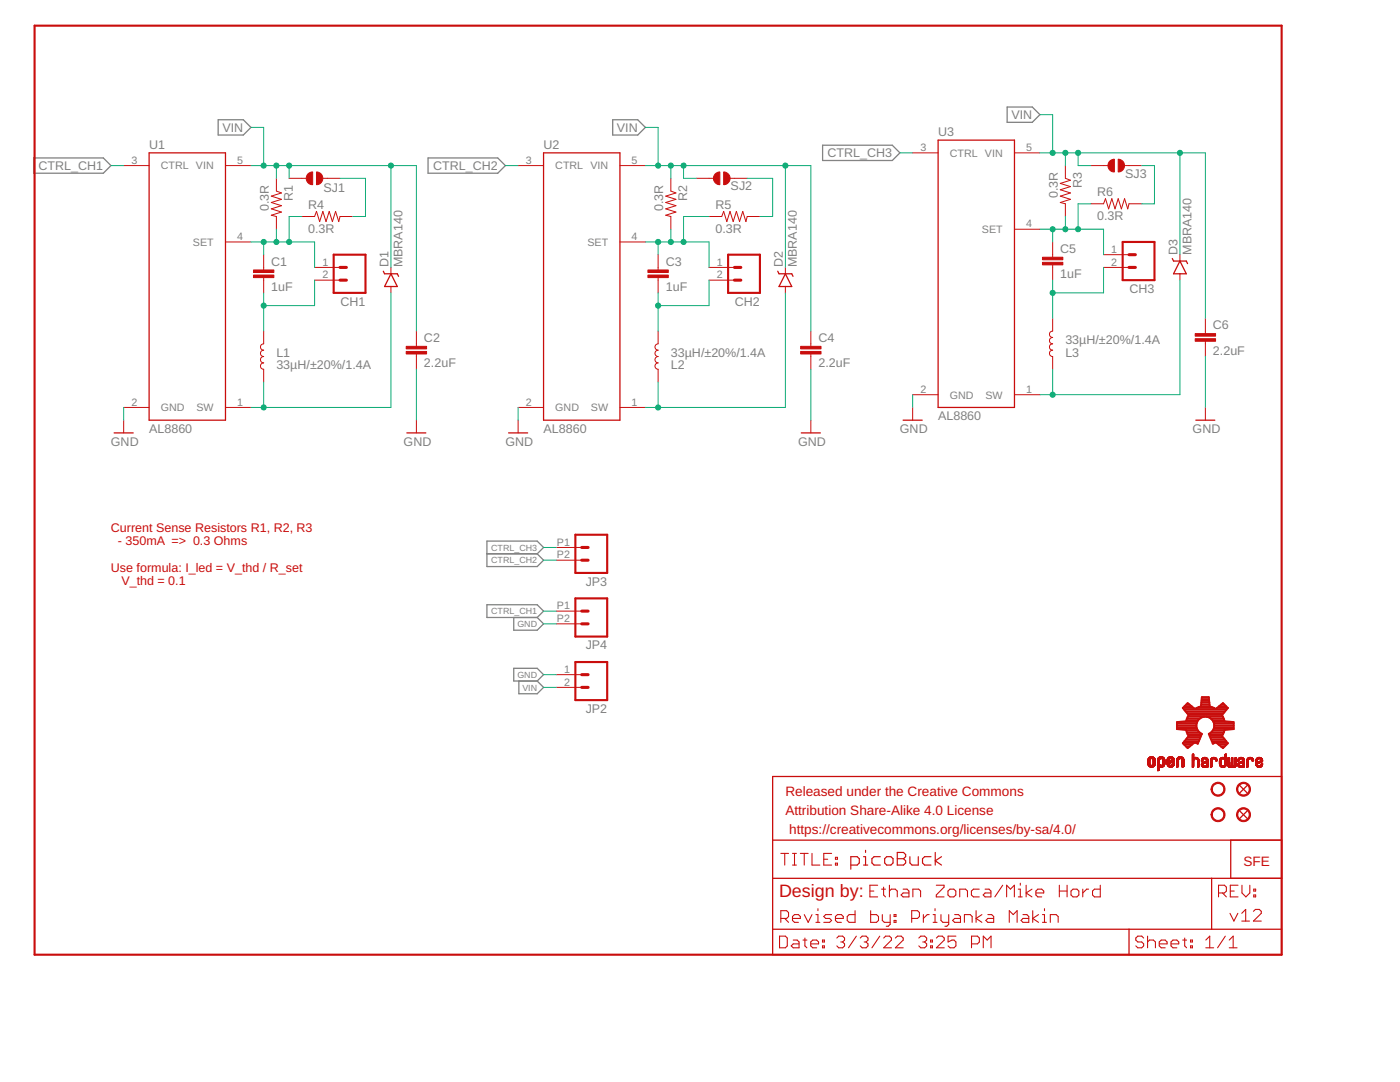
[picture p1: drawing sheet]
<svg xmlns="http://www.w3.org/2000/svg" width="279mm" height="216mm" viewBox="0 0 279 216" stroke-linecap="round" stroke-linejoin="round" font-family="sans-serif">
<path d="M6.7 31.5h13.9l1.5 1.5-1.5 1.6h-13.9zM43.5 23.9h5.1l1.5 1.5-1.5 1.5h-5.1zM85.4 31.5h13.9l1.6 1.5-1.6 1.6h-13.9zM122.3 23.9h5l1.5 1.5-1.5 1.5h-5zM164.2 29h13.9l1.5 1.5-1.5 1.5h-13.9zM201 21.4h5l1.5 1.5-1.5 1.5h-5zM97.2 108h10l1.3 1.2-1.3 1.3 1.3 1.3-1.3 1.3h-10zM97.2 110.5h10M97.2 120.7h10l1.3 1.2-1.3 1.3h-10zM102.5 133.3h4.7l1.3 1.3-1.3 1.3h-4.7zM102.5 123.2v2.6h4.7l1.3-1.3-1.3-1.3M103.5 135.9v2.5h3.7l1.3-1.2-1.3-1.3" fill="none" stroke="#808080" stroke-width=".25"/>
<g fill="none" stroke="#c90d0c" stroke-width=".21">
<path d="M155.8 170.3h1.6M156.6 170.3v2.3M158.2 170.3h.7M158.2 172.6h.7M158.6 170.3v2.3M159.7 170.3h1.6M160.5 170.3v2.3M162.1 170.3v2.3h1.5M164.4 171.4h.8M166 170.3h-1.6v2.3h1.6M166.7 171.1h.4v.3h-.4zM166.7 172.2h.4v.4h-.4z"/>
<path d="M173.6 177.8h.8M175.2 176.6h-1.6v2.4h1.6M175.9 177.4h.8M176.3 177v1.6l.4 .4M177.5 177.8l.4-.4h.8l.4 .4v1.2M177.5 176.6v2.4M180.2 177.4h.8l.4 .4v1.2h-1.2l-.4-.4 .4-.4h1.2M182.2 179v-1.6h1.1l.4 .4v1.2M186.9 176.6h1.5v.4l-1.5 1.6v.4h1.5M189.2 177.8l.4-.4h.8l.4 .4v.8l-.4 .4h-.8l-.4-.4zM191.5 179v-1.6h1.2l.4 .4v1.2M195.4 177.4h-1.1l-.4 .4v.8l.4 .4h1.1"/>
<path d="M196.6 177.4h.8l.4 .4v1.2h-1.2l-.4-.4 .4-.4h1.2M200.1 176.6l-1.6 2.4M200.9 179v-2.4l.8 .8 .7-.8v2.4M203.2 179h.8M203.2 177.4h.4v1.6M203.6 176.2v.4M204.8 176.6v2.4M206 177.4l-1.2 .8 1.2 .8M206.7 178.2h1.6v-.4l-.4-.4h-.8l-.4 .4v.8l.4 .4h.8M211.4 177.8h1.6M211.4 176.6v2.4M213 176.6v2.4"/>
<path d="M213.7 177.8l.4-.4h.8l.4 .4v.8l-.4 .4h-.8l-.4-.4zM216.1 177.4v1.6M217.3 177.4h-.4l-.8 .8M219.6 176.6v2.4h-1.2l-.4-.4v-.8l.4-.4h1.2M243.2 178.2h1.2l.4-.4v-.8l-.4-.4h-1.2v2.4M244 178.2l.8 .8M245.5 177.8h.8M247.1 176.6h-1.6v2.4h1.6M247.9 176.6v1.6l.7 .8 .8-.8v-1.6M250.2 178.6h.4v.4h-.4zM250.2 177.4h.4v.4h-.4zM155.6 186.8h1.1l.4 .4v1.5l-.4 .4h-1.1z"/>
<path d="M155.8 183.3h1.2l.4-.4v-.8l-.4-.4h-1.2v2.3M156.6 183.3l.8 .7M158.2 183.3h1.5v-.4l-.4-.4h-.7l-.4 .4v.8l.4 .3h.7M158.3 187.6h.8l.4 .4v1.1h-1.2l-.4-.4 .4-.4h1.2M160.3 187.6h.7M160.5 182.5l.8 1.5 .8-1.5M160.6 187.2v1.5l.4 .4M161.8 188.3h1.6v-.3l-.4-.4h-.8l-.4 .4v.7l.4 .4h.8M162.8 184h.8M162.8 182.5h.4v1.5M163.2 181.3v.4M164.1 188.7h.4v.4h-.4z"/>
<path d="M164.1 187.6h.4v.4h-.4zM166 182.5h-1.2l-.4 .4 .4 .4h.8l.4 .4-.4 .3h-1.2M166.7 183.3h1.6v-.4l-.4-.4h-.8l-.4 .4v.8l.4 .3h.8M167 187.2l.4-.4h.8l.4 .4v.4l-.4 .4M167.8 188h.4M168.2 188l.4 .3v.4l-.4 .4h-.8l-.4-.4M170.6 181.7v2.3h-1.1l-.4-.3v-.8l.4-.4h1.1M170.9 186.8l-1.6 2.3M171.7 187.2l.4-.4h.7l.4 .4v.4l-.4 .4M172.5 188h.3M172.8 188l.4 .3v.4l-.4 .4h-.7l-.4-.4M173.8 181.7v2.3h1.1l.4-.3v-.8l-.4-.4h-1.1"/>
<path d="M175.6 186.8l-1.6 2.3M176.1 182.5v1.2l.4 .3h1.2M176.4 187.2l.3-.4h.8l.4 .4v.4l-1.5 1.5h1.5M177.7 182.5v1.9l-.4 .4h-.4M178.4 183.7h.4v.3h-.4zM178.4 182.5h.4v.4h-.4zM178.7 187.2l.4-.4h.8l.4 .4v.4l-1.6 1.5h1.6M181.9 183.3h1.2l.4-.4v-.8l-.4-.4h-1.2v2.3M183.4 187.2l.4-.4h.7l.4 .4v.4l-.4 .4M184.1 188h.4M184.3 182.5v1.5M184.5 188l.4 .3v.4l-.4 .4h-.7l-.4-.4"/>
<path d="M185.4 182.5h-.3l-.8 .8M185.7 188.7h.4v.4h-.4zM185.7 187.6h.4v.4h-.4zM186.2 184h.8M186.2 182.5h.4v1.5M186.6 181.3v.4M186.9 187.2l.4-.4h.7l.4 .4v.4l-1.5 1.5h1.5M187.8 182.5v1.2l.4 .3h1.1M189.3 182.5v1.9l-.3 .4h-.4M190.5 182.5h.8l.4 .4v1.1h-1.2l-.4-.3 .4-.4h1.2M190.8 186.8h-1.6v1.2l.8-.4h.4l.4 .4v.7l-.4 .4h-.8l-.4-.4M192.5 184v-1.5h1.1l.4 .4v1.1"/>
<path d="M193.9 188.3h1.2l.4-.3v-.8l-.4-.4h-1.2v2.3M194.8 181.7v2.3M196 182.5l-1.2 .8 1.2 .7M196.2 189.1v-2.3l.8 .8 .8-.8v2.3M197.1 182.5h.8l.4 .4v1.1h-1.2l-.4-.3 .4-.4h1.2M201.4 184v-2.3l.8 .8 .8-.8v2.3M204.2 182.5h.7l.4 .4v1.1h-1.1l-.4-.3 .4-.4h1.1M206.1 181.7v2.3M207.3 182.5l-1.2 .8 1.2 .7M208 184h.8M208 182.5h.4v1.5M208.4 181.3v.4"/>
<path d="M209.6 184v-1.5h1.2l.4 .4v1.1M228.2 187.2l-.3-.4h-.8l-.4 .4v.4l.4 .4h.8l.3 .3v.4l-.3 .4h-.8l-.4-.4M229 188l.4-.4h.8l.4 .4v1.1M229 186.8v2.3M231.4 188.3h1.5v-.3l-.4-.4h-.7l-.4 .4v.7l.4 .4h.7M233.7 188.3h1.5v-.3l-.3-.4h-.8l-.4 .4v.7l.4 .4h.8M236 187.6h.8M236.4 187.2v1.5l.4 .4M237.6 188.7h.4v.4h-.4zM237.6 187.6h.4v.4h-.4zM240.6 189.1h1.6M240.6 187.6l.8-.8v2.3"/>
<path d="M244.5 186.8l-1.5 2.3M245.3 189.1h1.6M245.3 187.6l.8-.8v2.3M245.5 182.2l.8 1.6 .7-1.6M247.8 182.2l.8-.7v2.3M247.8 183.8h1.6M250.1 181.8l.4-.3h.8l.4 .3v.4l-1.6 1.6h1.6"/>
</g>
<g fill="none" stroke="#c90d0c" stroke-width=".25">
<path d="M29.8 30.5h15.2v53.3h-15.2zM108.5 30.5h15.2v53.3h-15.2zM187.2 28h15.3v53.3h-15.3zM76.5 54.1l.3 .5h2.5l.2 .5M78 54.6l1.3 2.6h-2.5zM155.2 54.1l.3 .5h2.5l.3 .5M156.7 54.6l1.3 2.6h-2.5zM234 51.6l.2 .5h2.5l.3 .5M235.5 52.1l1.2 2.5h-2.5zM22.8 86.4h3.8M81.2 86.4h3.8M101.5 86.4h3.8"/>
<path d="M159.9 86.4h3.8M180.2 83.8h3.8M238.7 83.8h3.7M154.2 154.9h101.6v35.6h-101.6zM247.4 156.7l1.5 1.5M248.9 156.7l-1.5 1.5M154.2 175.3h101.6M154.2 167.6h101.6M241.8 175.3v10.1M245.6 167.6v7.7M247.4 161.8l1.5 1.5M248.9 161.8l-1.5 1.5"/>
<path d="M154.2 185.4h101.6M225.3 185.4v5.1"/>
</g>
<g fill="none" stroke="#c90d0c" stroke-width=".2">
<path d="M24.7 33h5.1M45 33h5.1M55.2 35.6v2.5l1 .4-2.1 .6 2.1 .7-2.1 .6 2.1 .6-2.1 .7 2.1 .6-2.1 .6 1.1 .3v2.5M57.7 35.6h3.4M64.4 35.6h3.5M103.4 33h5.1M123.7 33h5.1M133.9 35.6v2.5l1 .4-2 .6 2 .7-2 .6 2 .6-2 .7 2 .6-2 .6 1 .3v2.5M139 35.6h3.4M145.7 35.6h3.4M182.1 30.5h5.1M202.5 30.5h5"/>
<path d="M212.6 33v2.6l1 .4-2 .6 2 .6-2 .7 2 .6-2 .6 2 .7-2 .6 1 .3v2.5M217.7 33h3.4M224.4 33h3.5M45 48.3h5.1M52.6 50.8v3.1M52.6 55.4v3M60.2 43.2h2.6l.4-1 .6 2 .6-2 .7 2 .6-2 .6 2 .7-2 .6 2 .3-1h2.5M62.8 53.4h5.1M62.8 55.9h5.1M78 53.4v1.2M78 57.2v1.2M123.7 48.3h5.1"/>
<path d="M131.3 50.8v3.1M131.3 55.4v3M141.5 53.4h5.1M141.5 55.9h5.1M141.5 43.2h2.5l.4-1 .7 2 .6-2 .6 2 .7-2 .6 2 .6-2 .7 2 .2-1h2.6M156.7 53.4v1.2M156.7 57.2v1.2M202.5 45.7h5M210.1 48.3v3M210.1 52.9v3M217.7 40.7h2.5l.4-1.1 .7 2.1 .6-2.1 .6 2.1 .7-2.1 .6 2.1 .6-2.1 .7 2.1 .2-1h2.6M220.2 53.4h5.1"/>
<path d="M220.2 50.8h5.1M235.5 50.8v1.3M235.5 54.6v1.3M52.6 66.1v2.5a.63 .63 0 0 0-.6 .6 .63 .63 0 0 0 .6 .7 .63 .63 0 0 0-.6 .6 .63 .63 0 0 0 .6 .6 .63 .63 0 0 0-.6 .7 .63 .63 0 0 0 .6 .6 .63 .63 0 0 0-.6 .6 .63 .63 0 0 0 .6 .7v2.5M83.1 66.1v3M83.1 70.6v3.1M131.3 66.1v2.5a.63 .63 0 0 0-.6 .6 .63 .63 0 0 0 .6 .7 .63 .63 0 0 0-.6 .6 .63 .63 0 0 0 .6 .6 .63 .63 0 0 0-.6 .7 .63 .63 0 0 0 .6 .6 .63 .63 0 0 0-.6 .6 .63 .63 0 0 0 .6 .7v2.5M161.8 66.1v3M161.8 70.6v3.1M182.1 78.8h5.1M202.5 78.8h5M210.1 63.5v2.6a.63 .63 0 0 0-.7 .6 .63 .63 0 0 0 .7 .6 .63 .63 0 0 0-.7 .7 .63 .63 0 0 0 .7 .6 .63 .63 0 0 0-.7 .6 .63 .63 0 0 0 .7 .7 .63 .63 0 0 0-.7 .6 .63 .63 0 0 0 .7 .6v2.6"/>
<path d="M240.6 63.5v3.1M240.6 68.1v3M24.7 81.3h5.1M24.7 83.8v2.6M45 81.3h5.1M83.1 83.8v2.6M103.4 81.3h5.1M103.4 83.8v2.6M123.7 81.3h5.1M161.8 83.8v2.6M182.1 81.3v2.5M240.6 81.3v2.5"/>
<path d="M111 109.2h5.1M111 111.8h5.1M111 134.6h5.1M111 137.2h5.1M111 121.9h5.1M111 124.5h5.1M229.1 152.4h.4M229.1 152.3h.4M229.1 152.2h.4M229.1 152.1h.4M229.1 152h.4M229.1 151.9h.4"/>
<path d="M229.1 151.8h.4M229.1 151.7h.4M229.1 152.5l.5 .1M229.1 152.5h.4M229.1 151.6h.4M229.1 152.7h.6M229.1 152.6h.5M229.2 152.7h1.3M229.2 151.3h1.3M229.2 151.3h1.2M229.2 152.8h1.2M229.2 151.2h1.2"/>
<path d="M229.3 152.9h1.1M229.3 152.9h1M229.3 151.2h1M229.3 153h1M229.4 151.1h.9M229.4 151.1h.8M229.4 153h.8M229.5 151h.7M229.5 153.1h.6M229.5 151.6h-.4M229.5 151.5h-.4M229.6 151.5h-.5"/>
<path d="M229.7 153.1h.3M229.7 151.4h-.6M229.7 151h.3M230 151.4h.5M230 152.6h.5M230.1 151.5h.4M230.1 152.6h.4M230.1 152.5h.4M230.1 151.6h.4M230.1 152.4h.4M230.1 152.3h.4M230.1 152.2h.4"/>
<path d="M230.1 152.1h.4M230.1 152h.4M230.1 151.9h.4M230.1 151.8h.4M230.1 151.7h.4M230.5 152.8h-1.3M230.5 151.4h-1.3M230.5 152.7h-.6M231 153.6h.4M231 153.5h.4M231 153.4h.4M231 153.3h.4"/>
<path d="M231 153.2h.4M231 153.1h.4M231 152.8h1.4M231 152.7h1.4M231 152.7h.6M231 152.6h.5M231 152.5l.5 .1M231 152.5h.4M231 152.4h.4M231 152.3h.4M231 152.2h.4M231 152.1h.4"/>
<path d="M231 152h.4M231 151.9h.4M231 151.8h.4M231 151.7h.4M231 151.6h.4M231 151.5h.5M231 153.8h.1M231.1 151.4h1.3M231.1 151.3h1.3M231.1 151.3h1.2M231.2 151.2h1.1M231.2 151.2h1"/>
<path d="M231.2 153.8h-.2M231.3 151.1h.9M231.3 153.7h-.3M231.3 151.1h.8M231.4 153.6l-.4 .1M231.4 151h.7M231.4 151.6h-.4M231.6 151.4h-.5M231.6 151h.3M231.6 153.1h.3M231.8 152.7h.6M231.9 151.4h.5"/>
<path d="M232 151.5h.4M232 151.6h.5M232.1 153.1h-1.1M232.1 152.5h.4M232.1 152.4h.4M232.1 151.7h.4M232.1 151.6h.4M232.1 152.3h.4M232.1 152.2h.4M232.1 152.1h.4M232.1 152h.4M232.1 151.9h.4"/>
<path d="M232.1 151.8h.4M232.1 153h-1.1M232.2 153h-1.2M232.2 152.9h-1.2M232.3 152.9h-1.3M232.3 152.8h-1.3M232.4 152.6h-.4M232.5 152.5l-.5 .1M232.5 152.5h-.4M232.9 152.5h.4M232.9 152.4h.4M232.9 151.9h1.5"/>
<path d="M232.9 151.8l.4 .1M232.9 151.8h.4M232.9 151.6h.4M232.9 152.7h.6M232.9 152.6h.5M232.9 152.5l.5 .1M232.9 151.5h.5M233 151.4h1.3M233 152.8h1.3M233 152.7h1.3M233 151.3h1.3M233.1 152.9h1.1"/>
<path d="M233.1 151.2h1.1M233.1 152.9h1M233.2 153h.9M233.2 151.1h.9M233.3 153h.7M233.3 151.1h.7M233.3 151.7h-.4M233.3 151h.7M233.3 153.1h.7M233.3 151.6h-.4M233.4 152.4h-.5M233.4 151.5h-.5"/>
<path d="M233.4 151.9h1M233.5 152.3h-.6M233.5 153.1h.3M233.5 151.4h-.6M233.5 151h.3M233.6 151.8h.8M233.6 152.3h-.7M233.7 152.2h-.8M233.7 151.8h.7M233.8 151.7h.6M233.8 151.4h.5M233.8 152.2h-.9"/>
<path d="M233.9 152.6h.4M233.9 151.5h.5M233.9 151.7h.5M233.9 151.6h.5M234 152.5h.4M234 151.6h.4M234 152.4h.4M234 152.1h-1.1M234 152.3h.4M234.1 152.3h.3M234.1 152.2h.3M234.1 152h-1.2"/>
<path d="M234.3 152.2h.1M234.3 152h-1.4M234.3 152.7h-.5M234.4 152.5l-.5 .1M234.8 152.9h.4M234.8 152.8h.4M234.8 152.7h.4M234.8 152.6h.4M234.8 152.5h.4M234.8 152.4h.4M234.8 152.3h.4M234.8 152.2h.4"/>
<path d="M234.8 152.1h.4M234.8 152h.4M234.8 151.9h.4M234.8 151.8h.4M234.8 151.7h.4M234.8 153.1h.2M234.9 151.3h1.3M235 151.2h1.1M235.1 151.1h.9M235.1 153h-.3M235.2 151.1h.7M235.2 153h-.4"/>
<path d="M235.2 151h.7M235.2 151.6h-.4M235.3 151.6h-.5M235.3 151.5h-.5M235.3 151.5h-.4M235.4 151h.3M235.4 151.4h-.5M235.7 151.4h.5M235.8 151.5h.5M235.9 151.6h.4M235.9 153.1h.2M235.9 152.9h.4"/>
<path d="M235.9 152.8h.4M235.9 152.7h.4M235.9 152.6h.4M235.9 152.5h.4M235.9 152.4h.4M235.9 152.3h.4M235.9 152.2h.4M235.9 152.1h.4M235.9 152h.4M235.9 151.9h.4M235.9 151.8h.4M235.9 151.7h.4"/>
<path d="M236.2 153h-.3M236.2 151.4h-1.3M236.3 153h-.4M237.9 150.6h.3M238 153h.2M238 152.9h.2M238 152.8h.2M238 152.7h.2M238 152.6h.2M238 152.5h.2M238 152.4h.2M238 152.3h.2"/>
<path d="M238 152.2h.2M238 152.1h.2M238 152h.2M238 151.9h.2M238 151.8h.2M238 151.7h.3M238 151.4h1.2M238 151.3h1.1M238 151.2h1M238 151.1h.2M238 151h.2M238 150.9h.2"/>
<path d="M238 150.8h.2M238 150.7h.2M238 150.6h.2M238 150.5h.2M238 153.1h.1M238.2 153.1h-.3M238.2 153h-.2M238.3 151.6h-.3M238.4 151.5h-.4M238.4 151.1h.4M238.6 151.4h-.6M238.7 151.4h.5"/>
<path d="M238.8 151.5h.4M238.9 151.5h.4M238.9 151.6h.4M239 151.6h.3M239 151.7h.3M239 151.8h.3M239 153h.3M239 152.9h.3M239 152.8h.3M239 152.7h.3M239 152.6h.3M239 152.5h.3"/>
<path d="M239 152.4h.3M239 152.3h.3M239 152.2h.3M239 152.1h.3M239 152h.3M239 151.9h.3M239.1 153.1h-.1M239.2 153.1h-.2M239.8 152.7h.3M239.8 152.6h.3M239.8 151.8h.2M239.8 152.8h.5"/>
<path d="M239.8 152.8h.3M239.8 151.9h.1M239.8 151.7h.3M239.8 151.6h.3M239.8 152.9h.8M239.9 152.9h.7M239.9 153h.8M239.9 151.4h1.1M239.9 151.3h1M240 153h.7M240 151.3h.9M240 151.8l-.2 .1"/>
<path d="M240 153.1h.7M240 152.1h1.1M240 151.2h.9M240.1 152.5l-.3 .1M240.1 151.7h-.3M240.1 152.5h-.3M240.1 153.1h.5M240.1 151.2h.6M240.1 151.6h-.3M240.2 152.4h-.4M240.2 152.1h.9M240.2 151.5h-.4"/>
<path d="M240.2 151.1h.4M240.3 152h.8M240.3 152.4h-.5M240.3 153.1h.1M240.4 152.8h.2M240.4 152.3h-.6M240.4 152h.7M240.4 151.4h-.5M240.5 151.4h.5M240.5 152.3h-.7M240.5 151.9h.6M240.6 152.2h-.7"/>
<path d="M240.6 151.9h.5M240.6 151.5h.4M240.7 151.5h.4M240.7 151.6h.4M240.8 151.8h.3M240.8 151.7h.3M240.8 151.6h.3M240.8 153h.3M240.8 152.9h.3M240.8 152.8h.3M240.8 152.7h.3M240.8 152.6h.3"/>
<path d="M240.8 152.5h.3M240.8 152.4h.3M240.8 152.3h.3M240.8 152.2h.3M240.9 153.1h-.1M241.1 153.1h-.3M241.1 152.2h-1.1M241.6 152.9h.3M241.6 152.8h.3M241.6 152.7h.3M241.6 152.6h.3M241.6 152.5h.3"/>
<path d="M241.6 152.4h.3M241.6 152.3h.3M241.6 152.2h.3M241.6 152.1h.3M241.6 152h.3M241.6 151.9h.3M241.6 151.8h.3M241.6 151.7h.3M241.6 151.6h.3M241.7 153.1h-.1M241.7 151.4h1.1M241.7 151.3h1.1"/>
<path d="M241.8 151.3h.9M241.8 153.1h-.2M241.8 153h-.2M241.8 151.2h.9M241.9 153h-.3M241.9 151.7h-.3M241.9 151.2h.7M242 151.6h-.4M242 151.5h-.4M242.1 151.1h.3M242.2 151.4h-.5M242.3 151.4h.5"/>
<path d="M242.5 151.5h.4M242.6 151.6h.3M242.6 151.7h.3M242.7 151.8h.1M242.7 151.8h.2M242.9 151.8h-.2M243.4 152.4h.3M243.4 152.3h.3M243.4 152.2h.3M243.4 152.1h.3M243.4 152h.3M243.4 151.9h.3"/>
<path d="M243.4 151.8h.3M243.4 152.5h.3M243.4 151.7h.3M243.4 152.6h.3M243.4 152.7h.4M243.4 151.6h.3M243.4 152.8h.4M243.5 152.8h.5M243.5 152.9h1.1M243.5 151.4h1.3M243.5 151.3h1.3M243.6 153h.9"/>
<path d="M243.6 151.3h1.2M243.6 151.2h1.2M243.7 153.1h.7M243.7 151.2h1.1M243.8 151.6h-.4M243.8 153.1h.5M243.8 151.5h-.4M243.9 151.5h-.5M243.9 151.1h.3M244 153.1h.1M244 151.4h-.5M244.1 153.1h.1"/>
<path d="M244.1 151.4h.7M244.3 151.5h.5M244.3 152.7h.4M244.4 151.6h.4M244.4 152.6h.3M244.4 152.5h.4M244.4 152.4h.4M244.4 152.3h.4M244.4 152.2h.4M244.4 152.1h.4M244.4 152h.4M244.4 151.9h.4"/>
<path d="M244.4 151.8h.4M244.4 151.7h.4M244.4 151.1h.4M244.4 151h.4M244.4 150.9h.4M244.4 150.8h.4M244.4 150.7h.4M244.4 150.6h.4M244.5 152.5h.3M244.5 152.2h.3M244.5 151.8h.3M244.5 150.8h.3"/>
<path d="M244.5 150.7h.3M244.5 150.5h.3M244.6 152.9h-1.1M244.7 152.8h-.6M244.7 152.8h-.4M244.7 152.7h-.3M244.8 152.5l-.4 .1M245 152.6h.3M245 152.5h.3M245 152.4h.3M245 152.3h.3M245 152.2h.3"/>
<path d="M245 152.1h.3M245 152h.3M245 151.9h.3M245 151.8h.3M245 151.7h.3M245 151.6h.3M245 151.5h.3M245 151.4h.3M245 151.3h.3M245 152.8h1.7M245 152.8h.4M245 152.7h.4"/>
<path d="M245 152.7h.3M245 151.2h.3M245.1 152.9h1.6M245.1 152.9h1.5M245.2 151.2h.1M245.2 153h1.4M245.2 153.1h1.3M245.3 153.1h.4M245.6 153.1h.1M245.7 152.8h.4M245.7 152.7h.4M245.7 152.7h.3"/>
<path d="M245.7 152.6h.3M245.7 152.5h.3M245.7 152.4h.3M245.7 152.3h.3M245.7 152.2h.3M245.7 152.1h.3M245.7 152h.3M245.7 151.9h.3M245.7 151.8h.3M245.7 151.7h.3M245.7 151.6h.3M245.7 151.5h.3"/>
<path d="M245.7 151.4h.3M245.7 151.3h.3M245.7 151.2h.3M245.9 151.2h.1M246 153.1h.4M246.4 152.8h.3M246.4 152.7h.3M246.4 152.6h.3M246.4 152.5h.3M246.4 152.4h.3M246.4 152.3h.3M246.4 152.2h.3"/>
<path d="M246.4 152.1h.3M246.4 152h.3M246.4 151.9h.3M246.4 151.8h.3M246.4 151.7h.3M246.4 151.6h.3M246.4 151.5h.3M246.4 151.4h.3M246.4 151.3h.3M246.5 151.2h.2M246.6 153h-1.5M247 152.7h.3"/>
<path d="M247 152.6h.3M247 152.5h.3M247 152.8h.4M247 152.7h.4M247 151.9h.1M247 151.8h.3M247 151.7h.3M247 152.8h.8M247 151.6h.3M247.1 152.9h.8M247.1 153h.8M247.2 151.4h1"/>
<path d="M247.2 151.3h1M247.2 153h.7M247.2 151.8l-.2 .1M247.3 153.1h.6M247.3 151.2h.8M247.3 151.7h-.3M247.4 152.5h-.4M247.4 153.1h.5M247.4 151.2h.6M247.4 151.6h-.4M247.4 152.4h-.4M247.4 152.1h.9"/>
<path d="M247.4 151.5h-.3M247.5 151.5h-.4M247.5 151.1h.4M247.5 152.4h-.5M247.5 152h.8M247.6 152.3h-.5M247.6 152h.7M247.6 151.4h-.5M247.7 151.4h.6M247.8 152.3h-.7M247.8 151.9h.5M247.9 152.2h-.8"/>
<path d="M247.9 151.9h.4M247.9 151.5h.4M248 152.2h-.8M248 151.6h.3M248 151.8h.3M248.1 152.2h.2M248.1 151.7h.2M248.1 151.8h.2M248.1 153h.2M248.1 152.9h.2M248.1 152.8h.2M248.1 152.7h.2"/>
<path d="M248.1 152.6h.2M248.1 152.5h.2M248.1 152.4h.2M248.1 152.3h.2M248.2 153.1h-.1M248.3 153.1h-.2M248.3 153h-.2M248.3 152.1h-1M248.8 153.1h.1M248.8 153h.3M248.8 152.9h.3M248.8 152.8h.3"/>
<path d="M248.8 152.7h.3M248.8 152.6h.3M248.8 152.5h.3M248.8 152.4h.3M248.8 152.3h.3M248.8 152.2h.3M248.8 152.1h.3M248.8 152h.3M248.8 151.9h.3M248.8 151.8h.3M248.9 151.6h.3M248.9 151.5h.3"/>
<path d="M248.9 151.4h1.1M249 151.3h1M249 153.1h-.2M249.1 151.2h.8M249.1 151.7h-.3M249.2 151.6h-.3M249.2 151.2h.6M249.3 151.5h-.4M249.3 151.1h.4M249.4 151.4h-.5M249.5 151.4h.6M249.7 151.5h.4"/>
<path d="M249.8 151.5h.3M249.8 151.6h.4M249.9 151.6h.3M249.9 151.7h.3M249.9 151.8h.2M250.1 151.8l-.2 .1M250.2 151.8h-.3M250.6 152.7h.4M250.6 152.6h.4M250.6 152.5l.4 .1M250.6 152.5h.3M250.6 152.1h1.2"/>
<path d="M250.6 152h.4M250.6 152h.3M250.6 151.9h.3M250.6 151.8h.3M250.6 151.7h.3M250.6 151.7h.4M250.6 151.6h.4M250.7 152.7h.3M250.7 152.8h.4M250.7 152.8h.6M250.8 152.9h1.1M250.8 151.4h1.1"/>
<path d="M250.8 152.9h1M250.8 151.3h1M250.8 153h1M250.9 153h.8M250.9 151.2h.8M251 153.1h.7M251 152.5h-.4M251 151.2h.6M251 152.4h-.4M251 151.6h-.3M251 151.5h-.3M251.1 153.1h.5"/>
<path d="M251.1 151.5h-.4M251.1 152.4h-.5M251.1 151.1h.4M251.2 152.3h-.6M251.3 153.1h.1M251.3 151.4h-.6M251.4 152.3h-.8M251.4 151.9h.6M251.4 151.4h.5M251.4 152.2h-.8M251.5 151.5h.4M251.5 152.8h.4"/>
<path d="M251.5 152.2h-.9M251.6 151.5h.4M251.6 151.8h.4M251.6 151.6h.4M251.6 152.7h.4M251.7 152.6h.3M251.7 151.6h.3M251.7 151.8h.3M251.7 151.7h.3M251.7 152.5h.3M251.7 152.4h.3M251.7 152.1h-1.1"/>
<path d="M251.8 152.4h.2M251.9 152.8h-.5M251.9 152.3h.1M251.9 152h-.8M251.9 152.7h-.3M252 152h-.8M252 152.6h-.3"/>
</g>
<g fill="#c90d0c" stroke="#c90d0c" stroke-width=".2">
<path d="M129.3 54.9h4.1v.5h-4.1z"/>
<path d="M129.3 53.9h4.1v.5h-4.1z"/>
<path d="M159.8 70.1h4.1v.5h-4.1z"/>
<path d="M159.8 69.1h4.1v.5h-4.1z"/>
<path d="M50.6 54.9h4.1v.5h-4.1z"/>
<path d="M50.6 53.9h4.1v.5h-4.1z"/>
<path d="M81.1 70.1h4v.5h-4z"/>
<path d="M81.1 69.1h4v.5h-4z"/>
<path d="M238.5 67.6h4.1v.5h-4.1z"/>
<path d="M238.5 66.6h4.1v.5h-4.1z"/>
<path d="M208 52.3h4.1v.6h-4.1z"/>
<path d="M208 51.3h4.1v.5h-4.1z"/>
</g>
<path d="M6.9 5.1h248.9v185.4h-248.9zM66.6 50.8h6.3v7.6h-6.3zM145.3 50.8h6.4v7.6h-6.4zM224 48.3h6.4v7.6h-6.4zM114.8 106.7h6.4v7.6h-6.4zM114.8 119.4h6.4v7.6h-6.4zM114.8 132.1h6.4v7.6h-6.4z" fill="none" stroke="#c90d0c" stroke-width=".42"/>
<path d="M67.9 55.9h1.2M67.9 53.4h1.2M146.6 55.9h1.2M146.6 53.4h1.2M225.3 53.4h1.3M225.3 50.8h1.3M116.1 111.8h1.3M116.1 109.2h1.3M116.1 137.2h1.3M116.1 134.6h1.3M116.1 124.5h1.3M116.1 121.9h1.3" fill="none" stroke="#c90d0c" stroke-width=".61"/>
<g fill="none" stroke="#c90d0c" stroke-width=".38">
<path d="M239.8 139.9h1.5M239.8 139.5h1.5M239.8 139.2h1.5M234.9 145.5h4M234.9 145.1h3.9M234.9 144.8h3.9M234.9 144.4h3.9M235.2 144.1h3.7M236.1 141.3l1.1 1.4-.5 1.2-1.8 .2v1.4l1.8 .2 .5 1.2-1.1 1.4 .9 1 1.5-1.2 .5 .3 .9-2-.7-.5-.4-.8M236.1 141.3h2.1M236.1 148.3h2.2M236.3 141.6h8.5"/>
<path d="M236.3 148.6h1.6M236.4 147.9h2.9M236.4 140.9h1.4M236.6 142h7.9M236.7 147.6h2.7M236.7 148.9h.7M236.7 145.8h2.4M236.7 140.6h.7M236.8 143.7h2.3M236.9 146.2h2.5M236.9 143.4h2.6M236.9 142.3h7.3"/>
<path d="M236.9 147.2h2.6M237 146.5h2.8M237 143h7.1M237.2 142.7h6.7M237.2 146.9h2.5M238.7 148.3h.4M238.8 141.3h3.5M238.8 141.2l.9-.2 .2-1.9h1.3l.2 1.9 1.2 .5 1.5-1.2 .9 1M238.8 141.2l-.3 .3-1.5-1.2-.9 1M239.1 143.7l-.3 .8v.6M239.7 140.9h1.7M239.7 140.6h1.7"/>
<path d="M239.7 140.2h1.7M240.4 143l-.6 .2-.7 .5M240.7 143l.6 .2 .7 .5M241.3 146.5h2.8M241.4 146.9h2.5M241.6 147.2h2.6M241.6 143.4h2.6M241.7 147.6h2.7M241.7 146.2h2.5M241.8 147.9h2.9M242 143.7a1.81 1.81 0 0 1-.8 2.7l.9 2 .5-.3 1.5 1.2 .9-1-1.1-1.4 .2-.4M242 148.3h.4"/>
<path d="M242 143.7h2.3M242 145.8h2.3M242.2 144.1h3.7M242.2 145.5h4M242.3 144.4h3.9M242.3 145.1h3.9M242.3 144.8h3.9M242.8 148.3h2.2M242.9 141.3h2.1M243.2 148.6h1.6M243.3 140.9h1.4M243.6 148.9h.8"/>
<path d="M243.7 140.6h.6M245 141.3l-1.1 1.4 .5 1.2 1.8 .2v1.4l-1.8 .2-.3 .8"/>
</g>
<path d="M169.8 172.6h1.3l.4-.4v-.9l-.4-.4h-1.3v2.5M172.3 170.9h.4v1.7M172.3 172.6h.9M172.7 169.7v.4M175.7 170.9h-1.3l-.4 .4v.9l.4 .4h1.3M177 170.9h.8l.4 .4v.9l-.4 .4h-.8l-.4-.4v-.9zM179.1 170.1h1.2l.4 .4v.4l-.4 .4 .4 .5v.4l-.4 .4h-1.2zM179.1 171.3h1.2M181.6 170.9v1.3l.4 .4h1.3v-1.7M185.8 170.9h-1.3l-.4 .4v.9l.4 .4h1.3M186.6 170.1v2.5M187.9 170.9l-1.3 .9 1.3 .8" fill="none" stroke="#c90d0c" stroke-width=".23"/>
<g fill="#c90d0c" stroke="#c90d0c" stroke-width=".2">
<path d="M247.1 156.5a1.4 1.4 0 0 1 2.3 .3 1.4 1.4 0 0 1-.9 2 1.4 1.4 0 0 1-1.7-1.3h.2a1.15 1.15 0 0 1 1.6-1.1 1.15 1.15 0 0 1 .3 1.9 1.15 1.15 0 0 1-1.8-.5l-.1-.3h-.2z" fill-rule="evenodd"/>
<path d="M247.1 161.6a1.4 1.4 0 0 1 2.3 .2 1.4 1.4 0 0 1-.9 2.1 1.4 1.4 0 0 1-1.7-1.3h.2a1.15 1.15 0 0 1 1.6-1.1 1.15 1.15 0 0 1 .3 1.9 1.15 1.15 0 0 1-1.8-.5l-.1-.3h-.2z" fill-rule="evenodd"/>
<path d="M63.2 34.3a1.27 1.27 0 0 1 1.2 1.3 1.27 1.27 0 0 1-1.2 1.3z" fill-rule="evenodd"/>
<path d="M61.4 34.7l.5-.3 .5-.1v2.6a1.27 1.27 0 0 1-1.2-.8 1.27 1.27 0 0 1 .2-1.4z" fill-rule="evenodd"/>
<path d="M144.4 34.3a1.27 1.27 0 0 1 1.3 1.3 1.27 1.27 0 0 1-1.3 1.3z" fill-rule="evenodd"/>
<path d="M142.7 34.7l.5-.3 .5-.1v2.6a1.27 1.27 0 0 1-1.2-.8 1.27 1.27 0 0 1 .2-1.4z" fill-rule="evenodd"/>
<path d="M223.2 31.8a1.27 1.27 0 0 1 1.2 1.2 1.27 1.27 0 0 1-1.2 1.3z" fill-rule="evenodd"/>
<path d="M221.4 32.2l.5-.3 .5-.1v2.5a1.27 1.27 0 0 1-1.2-.7 1.27 1.27 0 0 1 .2-1.4z" fill-rule="evenodd"/>
<path d="M242.1 161.6a1.4 1.4 0 0 1 2.2 .2 1.4 1.4 0 0 1-.8 2.1 1.4 1.4 0 0 1-1.8-1.3h.2a1.15 1.15 0 0 1 1.7-1.1 1.15 1.15 0 0 1 .2 1.9 1.15 1.15 0 0 1-1.8-.5l-.1-.3h-.2z" fill-rule="evenodd"/>
<path d="M242.1 156.5a1.4 1.4 0 0 1 2.2 .3 1.4 1.4 0 0 1-.8 2 1.4 1.4 0 0 1-1.8-1.3h.2a1.15 1.15 0 0 1 1.7-1.1 1.15 1.15 0 0 1 .2 1.9 1.15 1.15 0 0 1-1.8-.5l-.1-.3h-.2z" fill-rule="evenodd"/>
</g>
<g fill="none" stroke="#0dab76" stroke-width=".2">
<path d="M22.1 33h2.6M50.1 33h33v33.1M50.1 25.4h2.5v7.6M55.2 33v2.6M57.7 33v2.6M67.9 35.6h5v7.6h-2.5M78 33v20.4M100.9 33h2.5M128.8 33h33v33.1M128.8 25.4h2.5v7.6M133.9 33v2.6M136.4 33v2.6h2.6"/>
<path d="M149.1 35.6h5.1v7.6h-2.5M156.7 33v20.4M179.6 30.5h2.5M207.5 30.5h33.1v33M207.5 22.9h2.6v7.6M212.6 30.5v2.5M215.2 30.5v2.5h2.5M227.9 33h2.5v7.7h-2.5M235.5 30.5v20.3M50.1 48.3h12.7v5.1M52.6 48.3v2.5M52.6 58.4v7.7"/>
<path d="M55.2 45.7v2.6M60.2 43.2h-2.5v5.1M62.8 55.9v5.1h-10.2M78 58.4v22.9h-27.9M128.8 48.3h12.7v5.1M131.3 48.3v2.5M131.3 58.4v7.7M133.9 45.7v2.6M141.5 43.2h-5.1v5.1M141.5 55.9v5.1h-10.2M156.7 58.4v22.9h-27.9M207.5 45.7h12.7v5.1"/>
<path d="M210.1 45.7v2.6M210.1 55.9v7.6M212.6 43.2v2.5M217.7 40.7h-2.5v5M220.2 53.4v5h-10.1M235.5 55.9v22.9h-28M52.6 76.2v5.1M83.1 73.7v10.1M131.3 76.2v5.1M161.8 73.7v10.1M182.1 78.8v2.5M210.1 73.7v5.1"/>
<path d="M240.6 71.1v10.2M24.7 81.3v2.5M103.4 81.3v2.5M108.5 111.8h2.5M108.5 109.2h2.5M108.5 134.6h2.5M108.5 124.5h2.5M108.5 137.2h2.5M108.5 121.9h2.5"/>
</g>
<g fill="#0dab76" stroke="#0dab76" stroke-width=".2">
<circle cx="131.3" cy="33" r=".51"/>
<circle cx="156.7" cy="33" r=".51"/>
<circle cx="136.4" cy="33" r=".51"/>
<circle cx="133.9" cy="33" r=".51"/>
<circle cx="52.6" cy="33" r=".51"/>
<circle cx="78" cy="33" r=".51"/>
<circle cx="57.7" cy="33" r=".51"/>
<circle cx="55.2" cy="33" r=".51"/>
<circle cx="210.1" cy="30.5" r=".51"/>
<circle cx="235.5" cy="30.5" r=".51"/>
<circle cx="215.2" cy="30.5" r=".51"/>
<circle cx="212.6" cy="30.5" r=".51"/>
<circle cx="131.3" cy="61" r=".51"/>
<circle cx="136.4" cy="48.3" r=".51"/>
<circle cx="133.9" cy="48.3" r=".51"/>
<circle cx="131.3" cy="48.3" r=".51"/>
<circle cx="131.3" cy="81.3" r=".51"/>
<circle cx="52.6" cy="61" r=".51"/>
<circle cx="57.7" cy="48.3" r=".51"/>
<circle cx="55.2" cy="48.3" r=".51"/>
<circle cx="52.6" cy="48.3" r=".51"/>
<circle cx="52.6" cy="81.3" r=".51"/>
<circle cx="210.1" cy="58.4" r=".51"/>
<circle cx="210.1" cy="78.8" r=".51"/>
<circle cx="210.1" cy="45.7" r=".51"/>
<circle cx="215.2" cy="45.7" r=".51"/>
<circle cx="212.6" cy="45.7" r=".51"/>
</g>
<text font-size="3.6" fill="#c90d0c" x="155.5" y="179.1">Design by:</text>
<g font-size="2.7" fill="#c90d0c">
<text x="156.7" y="158.8">Released under the Creative Commons</text>
<text x="156.7" y="162.6">Attribution Share-Alike 4.0 License</text>
<text x="157.5" y="166.4">https://creativecommons.org/licenses/by-sa/4.0/</text>
<text x="248.2" y="172.7">SFE</text>
</g>
<g font-size="2.5" fill="#808080">
<text x="201.8" y="23.8">VIN</text>
<text x="29.8" y="29.7">U1</text>
<text x="44.4" y="26.3">VIN</text>
<text x="108.5" y="29.7">U2</text>
<text x="123.1" y="26.3">VIN</text>
<text x="187.2" y="27.2">U3</text>
<text x="7.7" y="33.9">CTRL_CH1</text>
<text x="86.4" y="33.9">CTRL_CH2</text>
<text x="165.2" y="31.4">CTRL_CH3</text>
<text x="224.5" y="35.6">SJ3</text>
<text x="58.4" y="40.1" transform="rotate(-90 58.4 40.1)">R1</text>
<text x="61.5" y="41.7">R4</text>
<text x="64.6" y="38.4">SJ1</text>
<text x="137.2" y="40.1" transform="rotate(-90 137.2 40.1)">R2</text>
<text x="142.8" y="41.7">R5</text>
<text x="145.8" y="37.9">SJ2</text>
<text x="211.1" y="39.6" transform="rotate(-90 211.1 39.6)">0.3R</text>
<text x="215.9" y="37.5" transform="rotate(-90 215.9 37.5)">R3</text>
<text x="219" y="39.2">R6</text>
<text x="53.6" y="42.1" transform="rotate(-90 53.6 42.1)">0.3R</text>
<text x="61.5" y="46.5">0.3R</text>
<text x="132.4" y="42.1" transform="rotate(-90 132.4 42.1)">0.3R</text>
<text x="142.8" y="46.5">0.3R</text>
<text x="219" y="44">0.3R</text>
<text x="54.1" y="53">C1</text>
<text x="77.5" y="53.4" transform="rotate(-90 77.5 53.4)">D1</text>
<text x="80.3" y="53.4" transform="rotate(-90 80.3 53.4)">MBRA140</text>
<text x="132.9" y="53">C3</text>
<text x="156.3" y="53.4" transform="rotate(-90 156.3 53.4)">D2</text>
<text x="159.1" y="53.4" transform="rotate(-90 159.1 53.4)">MBRA140</text>
<text x="211.6" y="50.4">C5</text>
<text x="235" y="50.8" transform="rotate(-90 235 50.8)">D3</text>
<text x="237.8" y="50.8" transform="rotate(-90 237.8 50.8)">MBRA140</text>
<text x="54.1" y="58.1">1uF</text>
<text x="132.9" y="58.1">1uF</text>
<text x="211.6" y="55.5">1uF</text>
<text x="225.4" y="58.4">CH3</text>
<text x="67.9" y="61">CH1</text>
<text x="146.7" y="61">CH2</text>
<text x="242.1" y="65.7">C6</text>
<text x="55.2" y="71.1">L1</text>
<text x="84.6" y="68.2">C2</text>
<text x="133.9" y="71.1">33µH/±20%/1.4A</text>
<text x="163.3" y="68.2">C4</text>
<text x="212.6" y="68.6">33µH/±20%/1.4A</text>
<text x="212.6" y="71.1">L3</text>
<text x="242.1" y="70.8">2.2uF</text>
<text x="55.2" y="73.7">33µH/±20%/1.4A</text>
<text x="84.6" y="73.3">2.2uF</text>
<text x="133.9" y="73.7">L2</text>
<text x="163.3" y="73.3">2.2uF</text>
<text x="187.2" y="83.8">AL8860</text>
<text x="22.1" y="88.9">GND</text>
<text x="29.8" y="86.4">AL8860</text>
<text x="80.6" y="88.9">GND</text>
<text x="100.9" y="88.9">GND</text>
<text x="108.5" y="86.4">AL8860</text>
<text x="159.3" y="88.9">GND</text>
<text x="179.6" y="86.4">GND</text>
<text x="238" y="86.4">GND</text>
<text x="116.9" y="116.9">JP3</text>
<text x="116.9" y="129.6">JP4</text>
<text x="116.9" y="142.2">JP2</text>
</g>
<g font-size="2.5" fill="#c90d0c">
<text x="22.1" y="106.1">Current Sense Resistors R1, R2, R3</text>
<text x="23.5" y="108.7">- 350mA =&gt; 0.3 Ohms</text>
<text x="22.1" y="114.1">Use formula: I_led = V_thd / R_set</text>
<text x="24.2" y="116.7">V_thd = 0.1</text>
</g>
<g font-size="2.1" fill="#808080">
<text x="26.2" y="32.7">3</text>
<text x="32.1" y="33.8">CTRL VIN</text>
<text x="47.3" y="32.7">5</text>
<text x="105" y="32.7">3</text>
<text x="110.8" y="33.8">CTRL VIN</text>
<text x="126.1" y="32.7">5</text>
<text x="183.7" y="30.2">3</text>
<text x="189.6" y="31.3">CTRL VIN</text>
<text x="204.8" y="30.2">5</text>
<text x="47.3" y="47.9">4</text>
<text x="126.1" y="47.9">4</text>
<text x="196" y="46.5">SET</text>
<text x="204.8" y="45.4">4</text>
<text x="38.5" y="49">SET</text>
<text x="64.3" y="53">1</text>
<text x="117.2" y="49">SET</text>
<text x="143.1" y="53">1</text>
<text x="221.8" y="50.5">1</text>
<text x="221.8" y="53">2</text>
<text x="64.3" y="55.5">2</text>
<text x="143.1" y="55.5">2</text>
<text x="26.2" y="80.9">2</text>
<text x="32.1" y="82.1">GND</text>
<text x="39.2" y="82.1">SW</text>
<text x="47.3" y="80.9">1</text>
<text x="105" y="80.9">2</text>
<text x="110.8" y="82.1">GND</text>
<text x="117.9" y="82.1">SW</text>
<text x="126.1" y="80.9">1</text>
<text x="183.7" y="78.4">2</text>
<text x="189.6" y="79.5">GND</text>
<text x="196.7" y="79.5">SW</text>
<text x="204.8" y="78.4">1</text>
<text x="111.1" y="108.9">P1</text>
<text x="111.1" y="111.4">P2</text>
<text x="111.1" y="121.6">P1</text>
<text x="111.1" y="124.1">P2</text>
<text x="112.6" y="134.3">1</text>
<text x="112.6" y="136.8">2</text>
</g>
<g font-size="1.8" fill="#808080">
<text x="98" y="112.4">CTRL_CH2</text>
<text x="98" y="109.9">CTRL_CH3</text>
<text x="98" y="122.6">CTRL_CH1</text>
<text x="103.3" y="125.1">GND</text>
<text x="103.3" y="135.3">GND</text>
<text x="104.3" y="137.8">VIN</text>
</g>
</svg>
